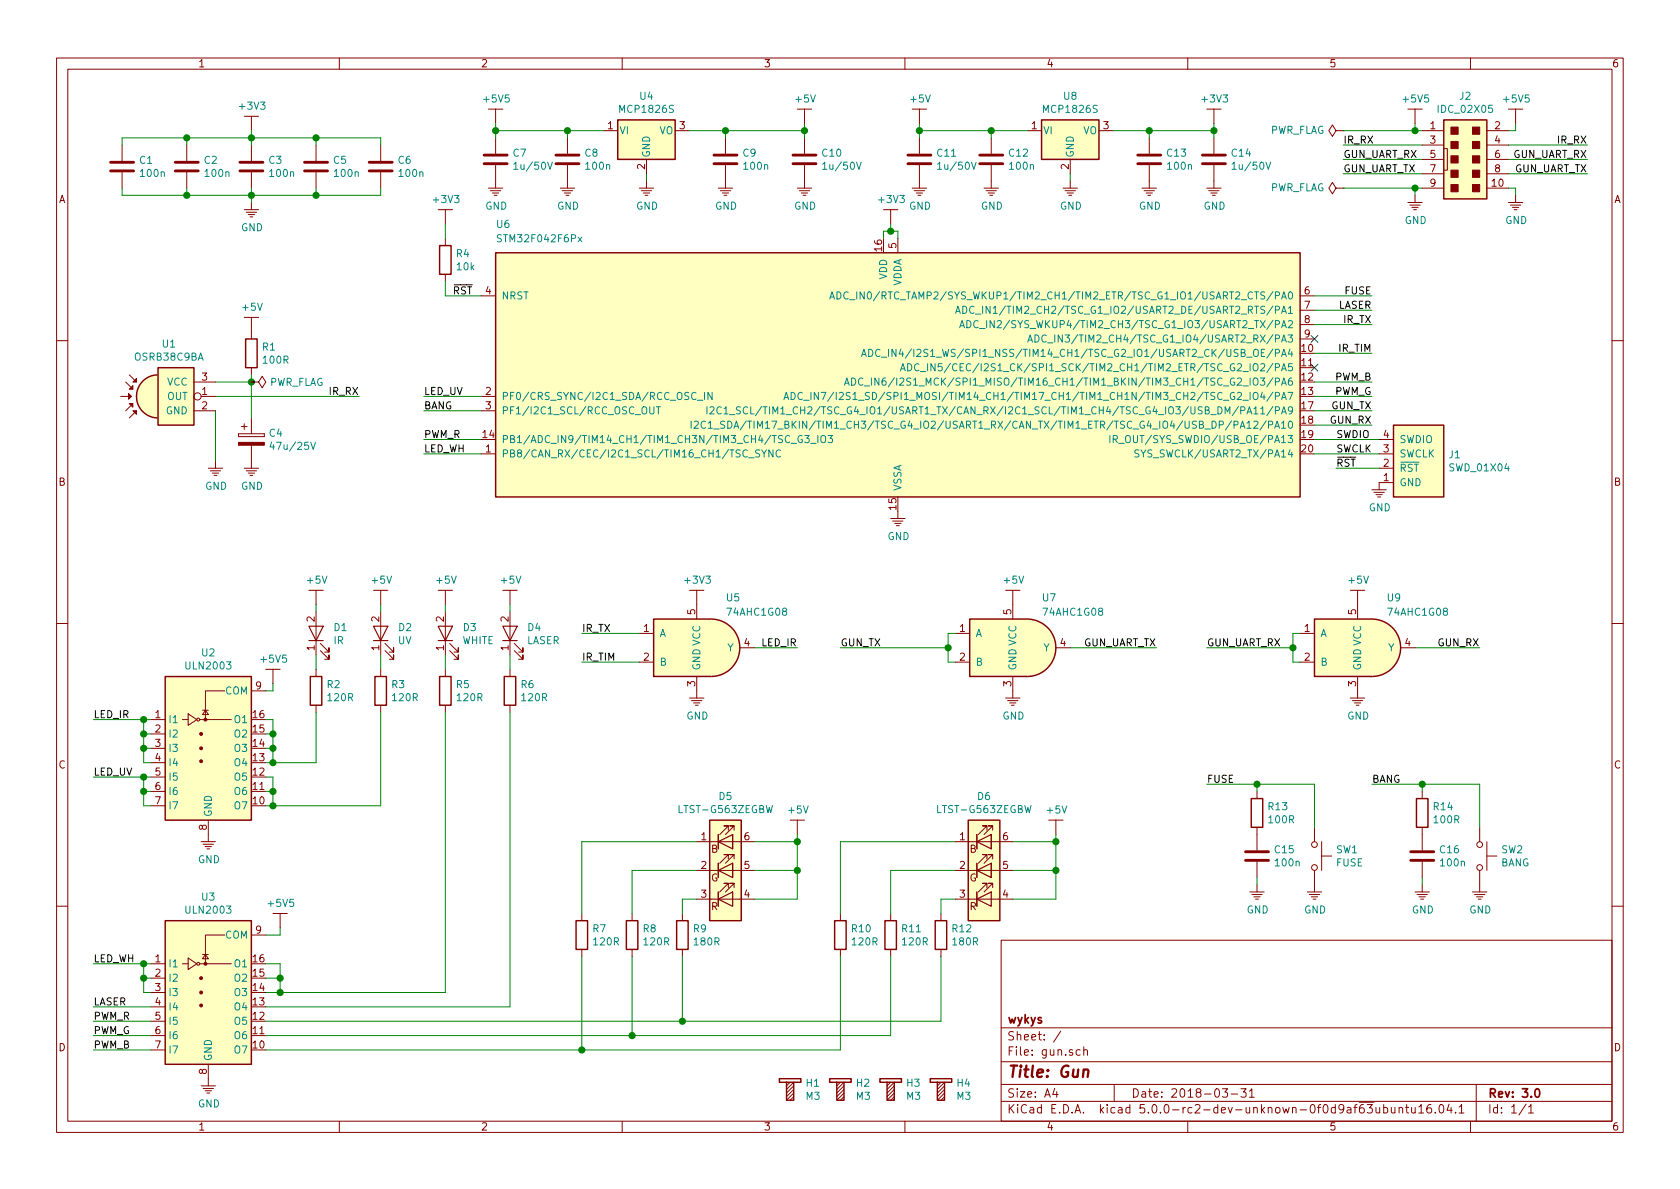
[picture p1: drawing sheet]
<svg xmlns="http://www.w3.org/2000/svg" width="297mm" height="210mm" viewBox="0 0 297 210" stroke-linecap="round" stroke-linejoin="round" font-family="sans-serif">
<g fill="none" stroke="#840000" stroke-width=".18">
<path d="M10 10.3h277v189.9h-277zM12 12.2h273v186.1h-273zM60 10.3v1.9M86.4 19.3h2.5M87.6 19.3v2.5M110 10.3v1.9M141 19.3h2.5M142.2 19.3v2.5M160 10.3v1.9M161.3 19.3h2.5M162.6 19.3v2.5M210 10.3v1.9"/>
<path d="M213.4 19.3h2.5M214.6 19.3v2.5M248.9 19.3h2.6M250.2 19.3v2.5M260 10.3v1.9M266.7 19.3h2.5M268 19.3v2.5M21.6 25.6v2.8M21.6 30.5v2.8M33 25.6v2.8M33 30.5v2.8M43.2 37.1h2.5"/>
<path d="M43.2 20.6h2.5M43.5 37.5h1.9M43.9 37.9h1.1M44.2 38.3h.5M44.4 20.6v2.5M44.4 25.6v2.8M44.4 30.5v2.8M44.4 35.8v1.3M55.9 25.6v2.8M55.9 30.5v2.8M67.3 25.6v2.8M67.3 30.5v2.8"/>
<path d="M77.5 37.1h2.5M78.7 37.1v2.5M86.4 33.3h2.5M86.7 33.7h1.8M87.1 34.1h1.1M87.4 34.5h.5M87.6 24.4v2.8M87.6 29.2v4.1M99.1 33.3h2.5M99.4 33.7h1.8M99.8 34.1h1.1M100.1 34.5h.5"/>
<path d="M100.3 24.4v2.8M100.3 29.2v4.1M106.7 23.1h2.5M113 33.3h2.6M113.4 33.7h1.8M113.7 34.1h1.2M114 34.5h.6M114.3 28.2v2.5M114.3 32v1.3M119.4 23.1h2.5M127 33.3h2.5M127.4 33.7h1.8"/>
<path d="M127.7 34.1h1.1M128 34.5h.5M128.3 24.4v2.8M128.3 29.2v4.1M141 33.3h2.5M141.3 33.7h1.9M141.7 34.1h1.1M142 34.5h.5M142.2 24.4v2.8M142.2 29.2v4.1M156.2 37.1h2.5M157.5 37.1v2.5"/>
<path d="M161.3 33.3h2.5M161.6 33.7h1.9M162 34.1h1.1M162.3 34.5h.5M162.6 24.4v2.8M162.6 29.2v4.1M174 33.3h2.5M174.3 33.7h1.9M174.7 34.1h1.1M175 34.5h.5M175.3 24.4v2.8M175.3 29.2v4.1"/>
<path d="M181.6 23.1h2.5M188 33.3h2.5M188.3 33.7h1.8M188.7 34.1h1.1M189 34.5h.5M189.2 28.2v2.5M189.2 32v1.3M194.3 23.1h2.5M201.9 33.3h2.6M202.3 33.7h1.8M202.6 34.1h1.2M202.9 34.5h.6"/>
<path d="M203.2 24.4v2.8M203.2 29.2v4.1M213.4 33.3h2.5M213.7 33.7h1.8M214.1 34.1h1.1M214.4 34.5h.5M214.6 24.4v2.8M214.6 29.2v4.1M236.2 33.3l-.6-1-.7 1 .7 1 .6-1h1.3M236.2 23.1l-.6-1-.7 1 .7 1 .6-1h1.3M237.5 33.3h.1M237.5 23.1h.1"/>
<path d="M248.9 35.8h2.6M249.3 36.3h1.8M249.6 36.7h1.1M249.9 37.1h.5M250.2 34.5v1.3M251.5 23.1h3.8M251.5 33.3h3.8M251.5 25.6h3.8M251.5 28.2h3.8M251.5 30.7h3.8M255.3 26.3h.6v3.8h-.6M262.9 23.1h3.8"/>
<path d="M262.9 33.3h3.8M262.9 25.6h3.8M262.9 28.2h3.8M262.9 30.7h3.8M266.7 35.8h2.5M267.1 36.3h1.8M267.4 36.7h1.1M267.7 37.1h.5M268 34.5v1.3M43.2 56.1h2.5M44.4 56.1v3.8M78.7 42.2v1.2"/>
<path d="M78.7 48.5v1.3M85.1 52.3h2.5M158.7 42.2v2.5M229.9 52.3h2.5M229.9 54.9h2.5M229.9 57.4h2.5M229.9 59.9h2.5M10 60.2h2M21.3 70.1h1.9M22.2 67.6l1.3 1.2M22.9 66.3l1.2 1.3M23.5 71.4l-1.3 1.2"/>
<path d="M24.1 72.6l-1.2 1.3M34.3 72.6h3.8M34.3 67.6h3.8M35.6 70.1h2.5M42.2 76.7v.5zM42.2 77.2h4.5zM42.2 76.7h4.5zM42.7 75.4h1M43.2 74.9v1M44.4 67.6h1.3l.7-1.1 .6 1.1-.6 1-.7-1M44.4 67.6h.1M44.4 65v1.3"/>
<path d="M44.4 73.9v2.8M44.4 78.7v4.1M46.7 76.7v.5zM85.1 70.1h2.5M85.1 72.6h2.5M243.8 77.7h2.6M285 60.2h2M36.8 82.8h2.6M37.2 83.3h1.8M37.5 83.7h1.2M37.8 84.1h.6M38.1 81.5v1.3"/>
<path d="M43.2 82.8h2.5M43.5 83.3h1.9M43.9 83.7h1.1M44.2 84.1h.5M85.1 80.3h2.5M157.5 91.7h2.5M157.8 92.1h1.9M158.2 92.6h1.1M158.5 93h.5M158.7 90.4v1.3M242.6 86.6h2.5M242.9 87.1h1.9"/>
<path d="M243.3 87.5h1.1M243.6 87.9h.5M243.8 80.3h2.6M243.8 82.8h2.6M246.4 85.3h-2.6v1.3M10 110.3h2M47 118.4h2.5M48.3 118.4v2.5M54.6 104.4h2.5M55.9 104.4v2.5M55.9 108.2v7.6M55.9 118.4v1.2"/>
<path d="M56.6 115.1l1.6 1.5v-.8v.8h-.8M56.6 113.8l1.6 1.5v-.8v.8h-.8M66 104.4h2.6M67.3 104.4v2.5M67.3 108.2v7.6M67.3 118.4v1.2M68.1 115.1l1.5 1.5v-.8v.8h-.8M68.1 113.8l1.5 1.5v-.8v.8h-.8M77.5 104.4h2.5M78.7 104.4v2.5M78.7 108.2v7.6M78.7 118.4v1.2"/>
<path d="M79.5 115.1l1.5 1.5v-.8v.8h-.7M79.5 113.8l1.5 1.5v-.8v.8h-.7M88.9 104.4h2.5M90.2 104.4v2.5M90.2 108.2v7.6M90.2 118.4v1.2M90.9 115.1l1.6 1.5v-.8v.8h-.8M90.9 113.8l1.6 1.5v-.8v.8h-.8M113 112h2.6M113 117.1h2.6M121.9 104.4h2.6M123.2 104.4v5.1"/>
<path d="M123.2 119.6v3.8M130.8 114.5h2.5M168.9 112h2.5M168.9 117.1h2.5M177.8 104.4h2.5M179.1 104.4v5.1M179.1 119.6v3.8M186.7 114.5h2.5M229.9 112h2.5M229.9 117.1h2.5M238.8 104.4h2.5M240 104.4v5.1"/>
<path d="M240 119.6v3.8M247.6 114.5h2.6M285 110.3h2M26.7 127.2h2.5M26.7 129.8h2.5M26.7 132.3h2.5M26.7 134.9h2.5M26.7 137.4h2.5M26.7 139.9h2.5M32.3 127.2h1M33.3 126.2l1.5 1-1.5 1.1zM35.3 127.2h5.6"/>
<path d="M35.8 125.6h1M36.3 125.6l.5 .8h-1zM39.8 122.2h-3.5v5M44.4 122.2h2.6M55.9 124.7v1.3M67.3 124.7v1.3M78.7 124.7v1.3M90.2 124.7v1.3M121.9 123.4h2.6M122.3 123.9h1.8M122.6 124.3h1.1M122.9 124.7h.5"/>
<path d="M177.8 123.4h2.5M178.2 123.9h1.8M178.5 124.3h1.1M178.8 124.7h.5M222.2 139.9v1.3M238.8 123.4h2.5M239.1 123.9h1.8M239.5 124.3h1.1M239.8 124.7h.5M251.5 139.9v1.3M26.7 142.5h2.5M35.6 148.8h2.5"/>
<path d="M35.9 149.3h1.8M36.3 149.7h1.1M36.6 150.1h.5M36.8 145v3.8M123.2 159h10.1M123.2 153.9h10.1M123.2 148.8h10.1M127 152.6v2.6M127 147.6v2.5M127 157.7v2.6M128.8 157v-.8h-.8h.8l-1.5 1.5M128.8 151.9v-.8h-.8h.8l-1.5 1.5"/>
<path d="M128.8 146.8v-.8h-.8h.8l-1.5 1.6M129.5 152.6v2.6zM129.5 152.6h.1M129.5 147.6v2.5zM129.5 147.6h.1M129.8 157v-.8h-.8h.8l-1.5 1.5M129.8 151.9v-.8h-.8h.8l-1.5 1.5M129.8 146.8v-.8h-.8h.8l-1.5 1.6M139.7 145h2.5M141 145v2.6M168.9 159h10.2M168.9 153.9h10.2"/>
<path d="M168.9 148.8h10.2M172.7 152.6v2.6M172.7 147.6v2.5M172.7 157.7v2.6M174.5 157v-.8h-.8h.8l-1.5 1.5M174.5 151.9v-.8h-.8h.8l-1.5 1.5M174.5 146.8v-.8h-.8h.8l-1.5 1.6M175.3 152.6v2.6zM175.3 152.6h.1M175.3 147.6v2.5zM175.3 147.6h.1M175.5 157v-.8h-.7h.7l-1.5 1.5"/>
<path d="M175.5 151.9v-.8h-.7h.7l-1.5 1.5M175.5 146.8v-.8h-.7h.7l-1.5 1.6M185.4 145h2.6M186.7 145v2.6M221 157.7h2.5M221.3 158.2h1.9M221.7 158.6h1.1M222 159h.5M222.2 146.3v4.1M222.2 152.4v2.8M222.2 156.5v1.2M231.1 157.7h2.6"/>
<path d="M231.5 158.2h1.8M231.9 158.6h1.1M232.2 159h.5M232.4 146.3v2.5M232.4 153.9v3.8M233.7 151.4h1.8M233.7 148.8v5.1M250.2 157.7h2.5M250.5 158.2h1.9M250.9 158.6h1.1M251.2 159h.5M251.5 146.3v4.1"/>
<path d="M251.5 152.4v2.8M251.5 156.5v1.2M260.3 157.7h2.6M260.7 158.2h1.8M261.1 158.6h1.1M261.4 159h.5M261.6 146.3v2.5M261.6 153.9v3.8M262.9 151.4h1.8M262.9 148.8v5.1M10 160.2h2M26.7 170.4h2.5"/>
<path d="M26.7 173h2.5M26.7 175.5h2.5M26.7 178h2.5M32.3 170.4h1M33.3 169.4l1.5 1-1.5 1zM35.3 170.4h5.6M35.8 168.8h1M36.3 168.8l.5 .7h-1zM39.8 165.3h-3.5v5.1M44.4 165.3h2.6M48.3 161.5h2.5M49.5 161.5v2.6"/>
<path d="M102.9 161.5v1.3M102.9 167.9v1.3M111.8 161.5v1.3M111.8 167.9v1.3M120.6 161.5v1.3M120.6 167.9v1.3M148.6 161.5v1.3M148.6 167.9v1.3M157.5 161.5v1.3M157.5 167.9v1.3M166.4 161.5v1.3M166.4 167.9v1.3"/>
<path d="M177 166.3h108v32h-108zM285 160.2h2M26.7 180.6h2.5M26.7 183.1h2.5M26.7 185.7h2.5M35.6 192h2.5M35.9 192.5h1.8M36.3 192.9h1.1M36.6 193.3h.5M36.8 188.2v3.8M60 198.3v1.9M110 198.3v1.9"/>
<path d="M139.7 191.4l-.6 .6M140.3 193.3l-1.2 1.3M140.3 192.7l-1.2 1.2M140.3 192l-1.2 1.3M140.3 191.4l-1.2 1.3M140.3 193.9l-.6 .7M148.6 191.4l-.6 .6M149.2 193.3l-1.2 1.3M149.2 192.7l-1.2 1.2M149.2 192l-1.2 1.3M149.2 191.4l-1.2 1.3M149.2 193.9l-.6 .7"/>
<path d="M157.5 191.4l-.7 .6M158.1 193.3l-1.3 1.3M158.1 192.7l-1.3 1.2M158.1 192l-1.3 1.3M158.1 191.4l-1.3 1.3M158.1 193.9l-.6 .7M160 198.3v1.9M166.4 191.4l-.7 .6M167 193.3l-1.3 1.3M167 192.7l-1.3 1.2M167 192l-1.3 1.3M167 191.4l-1.3 1.3"/>
<path d="M167 193.9l-.6 .7M177 194.8h108M177 191.8h108M177 187.8h108M177 181.8h108M186.5 192.5l-.4 1h1M186.8 193v1M187.6 182.3l-1.3 2M191 185.7l-.4-.1-.3 .3v.6l.3 .1 .4-.1M191.6 185.7h.1a.37 .37 0 0 1 .6 .1v.8M191.6 185.1v1.5M197 191.8v3"/>
<path d="M210 198.3v1.9M216.1 192.5h.9l-.4 .6 .4 .1v.7l-.2 .1-.7-.1M217.7 193.5h1.1M219.4 192.5h.9l-.5 .6 .5 .1v.7l-.3 .1-.6-.1M220.9 193l.4-.5v1.5M220.9 194h.9M241.5 194.9h1.4M241.7 195.3h.9l-.5 .6 .5 .1v.7l-.2 .1-.7-.1M243.3 195.8v.8a.39 .39 0 0 0 .6 .1M243.9 195.8v1M244.7 195.9l.4-.1 .3 .3-.1 .6-.2 .1-.4-.1M244.7 195.3v1.5"/>
<path d="M246 195.8v.8a.37 .37 0 0 0 .6 .1M246.6 195.8v1M247.4 196v-.1a.37 .37 0 0 1 .6 .1v.8M247.4 195.8v1M248.5 195.8h.6M248.7 195.3v1.3l.4 .2M249.6 195.8v.9l.4 .1 .2-.1M250.2 195.8v1M250.9 195.8l.4-.5v1.5M250.9 196.8h.8M253 195.3a.62 .62 0 0 0-.7 .7v.7l.3 .1 .5-.1v-.5l-.1-.2-.4-.1-.3 .3M253.8 196.7v.1"/>
<path d="M254.6 195.5l.3-.2a.94 .94 0 0 1 0 1.5 .82 .82 0 0 1-.3-1.3zM256.2 195.2l-.3 1.1h.9M256.6 195.8v1M257.4 196.7v.1M258 195.8l.4-.5v1.5M258 196.8h.9M260 198.3v1.9M261 191.8v6.5M269.8 195.2l-1.2 2M270.3 195.8l.4-.5v1.5M270.3 196.8h.8"/>
<circle cx="34.9" cy="70.1" r=".63"/>
<circle cx="35.1" cy="127.2" r=".25"/>
<circle cx="232.4" cy="149.3" r=".51"/>
<circle cx="232.4" cy="153.4" r=".51"/>
<circle cx="261.6" cy="149.3" r=".51"/>
<circle cx="261.6" cy="153.4" r=".51"/>
<circle cx="35.1" cy="170.4" r=".25"/>
</g>
<path d="M271.5 192.7l.2-.2a.81 .81 0 0 1 .6 .6 .81 .81 0 0 1-.3 .8l-.1 .1a.79 .79 0 0 1-.4-1.3z" fill="none" stroke="#840000" stroke-width=".3"/>
<path d="M191.6 189.3a.52 .52 0 0 1 .9 .1l-.2 1" fill="none" stroke="#840000" stroke-width=".41"/>
<g fill="#ffffc2" stroke="#ffffc2" stroke-width=".18">
<path d="M87.6 44.7h142.3v43.2h-142.3z"/>
<path d="M246.4 75.2h8.9v12.7h-8.9z"/>
<path d="M29.2 162.8h15.2v25.4h-15.2z"/>
<path d="M125.7 109.5a5.1 5.1 0 0 1 5.1 5 5.1 5.1 0 0 1-5.1 5.1z"/>
<path d="M115.6 109.5h10.1v10.1h-10.1z"/>
<path d="M109.2 21.2h10.2v7h-10.2z"/>
<path d="M184.1 21.2h10.2v7h-10.2z"/>
<path d="M181.6 109.5a5.1 5.1 0 0 1 5.1 5 5.1 5.1 0 0 1-5.1 5.1z"/>
<path d="M171.4 109.5h10.2v10.1h-10.2z"/>
<path d="M242.6 109.5a5.1 5.1 0 0 1 5 5 5.1 5.1 0 0 1-5 5.1z"/>
<path d="M232.4 109.5h10.2v10.1h-10.2z"/>
<path d="M255.3 21.2h7.6v14h-7.6z"/>
<path d="M125.5 145h5.6v17.8h-5.6z"/>
<path d="M171.2 145h5.6v17.8h-5.6z"/>
<path d="M29.2 119.6h15.2v25.4h-15.2z"/>
<path d="M25.2 67.4a3.7 3.7 0 0 1 2.7-1.1v7.6a3.8 3.8 0 0 1-3.5-2.3 3.8 3.8 0 0 1 .8-4.2z"/>
<path d="M27.9 65h6.4v10.2h-6.4z"/>
</g>
<g fill="none" stroke="#840000" stroke-width=".25">
<path d="M109.2 21.2h10.2v7h-10.2zM184.1 21.2h10.2v7h-10.2zM255.3 21.2h7.6v14h-7.6zM43.4 59.9h2.1v5.1h-2.1zM77.7 43.4h2.1v5.1h-2.1zM87.6 44.7h142.3v43.2h-142.3zM27.9 65h6.4v10.2h-6.4zM27.9 66.3a3.8 3.8 0 0 0-3.8 3.8 3.8 3.8 0 0 0 3.8 3.8M246.4 75.2h8.9v12.7h-8.9zM29.2 119.6h15.2v25.4h-15.2zM54.9 119.6h2v5.1h-2zM66.3 119.6h2v5.1h-2z"/>
<path d="M77.7 119.6h2.1v5.1h-2.1zM89.2 119.6h2v5.1h-2zM115.6 109.5h10.1a5.1 5.1 0 0 1 5.1 5 5.1 5.1 0 0 1-5.1 5.1h-10.1zM171.4 109.5h10.2a5.1 5.1 0 0 1 5.1 5 5.1 5.1 0 0 1-5.1 5.1h-10.2zM232.4 109.5h10.2a5.1 5.1 0 0 1 5 5 5.1 5.1 0 0 1-5 5.1h-10.2zM125.5 145h5.6v17.8h-5.6zM171.2 145h5.6v17.8h-5.6zM221.2 141.2h2.1v5.1h-2.1zM250.4 141.2h2.1v5.1h-2.1zM29.2 162.8h15.2v25.4h-15.2zM101.9 162.8h2v5.1h-2zM110.7 162.8h2.1v5.1h-2.1z"/>
<path d="M119.6 162.8h2.1v5.1h-2.1zM147.6 162.8h2v5.1h-2zM156.5 162.8h2v5.1h-2zM165.4 162.8h2v5.1h-2zM137.8 190.7h3.8v.7h-1.3v3.2h-1.2v-3.2h-1.3zM139.1 191.4h1.2M146.7 190.7h3.8v.7h-1.3v3.2h-1.2v-3.2h-1.3zM148 191.4h1.2M155.6 190.7h3.8v.7h-1.3v3.2h-1.3v-3.2h-1.2zM156.8 191.4h1.3M164.5 190.7h3.8v.7h-1.3v3.2h-1.3v-3.2h-1.2zM165.7 191.4h1.3"/>
</g>
<g fill="none" stroke="#008484" stroke-width=".18">
<path d="M90.8 29l.4-.3v1.2M90.8 29.9h.8M96.8 28.7l.5 1.2 .4-1.2M145.4 29l.4-.3v1.2M145.4 29.9h.8M151.4 28.7l.5 1.2 .4-1.2M165.8 29l.3-.3v1.2M165.8 29.9h.7M171.8 28.7l.4 1.2 .4-1.2M217.8 29l.4-.3v1.2M217.8 29.9h.8M223.8 28.7l.5 1.2 .4-1.2"/>
<path d="M102.2 41.9l.7 .9M102.9 41.9l-.7 .9M146.7 52.9l.4-1.3 .4 1.3M146.8 52.5h.6M148 51.6a.64 .64 0 0 1 .7 .6 .64 .64 0 0 1-.7 .7zM150 51.7a.6 .6 0 0 0-.9 .5 .6 .6 0 0 0 .6 .7l.3-.1M150.2 53h1M151.5 51.6v1.3M152.8 51.6v1.3l-.7-1.3v1.3M169 55.4l.4-1.3 .4 1.3M169.1 55.1h.6M169.7 58l.4-1.3 .4 1.3"/>
<path d="M169.8 57.6h.6M170.2 54.1a.64 .64 0 0 1 .7 .7 .64 .64 0 0 1-.7 .6zM170.9 56.7a.64 .64 0 0 1 .8 .6 .64 .64 0 0 1-.8 .7zM172.2 54.3a.6 .6 0 0 0-.8 .4 .6 .6 0 0 0 .6 .7l.2-.1M172.5 55.5h.9M172.9 56.8a.6 .6 0 0 0-.8 .4 .6 .6 0 0 0 .6 .8l.2-.2M173.2 58.1h1M183 59.2a.64 .64 0 0 1 .7 .7 .64 .64 0 0 1-.7 .6zM185 59.4a.6 .6 0 0 0-.9 .4 .6 .6 0 0 0 .6 .7l.3-.1M48 78.2l-.2 .8h.7M54.9 78.2l.5 1.3 .4-1.3M114.9 71.9v1.1l.2 .2h.3l.2-.2v-1.1"/>
<path d="M116.1 71.9h.7M116.4 71.9v1.3M122.2 74.5v1.2M122.8 74.6l.4-.1 .3 .3-.1 .2-.7 .7h.8M123.3 70.8h1M124.6 69.4v1.3M124.7 74.6a.6 .6 0 0 0-.8 .4 .6 .6 0 0 0 .6 .7l.2-.1M125 71.9v1.3M125.2 74.8l.4-.3v1.2M125.2 75.7h.8M125.5 72.1l.5-.2 .3 .4-.8 .9h.8M125.9 69.4v1.3l-.7-1.3v1.3"/>
<path d="M126.2 75.9h1M127.5 72.1a.6 .6 0 0 0-.8 .4 .6 .6 0 0 0 .6 .7l.2-.1M128 72.3l.4-.4v1.3M128 73.2h.7M128.1 74.5h-.4l-.2 .1v.3l.5 .3 .1 .3-.2 .2h-.5M128.7 74.5a.64 .64 0 0 1 .7 .6 .64 .64 0 0 1-.7 .6zM129 73.3h.9M129.8 75.7l.4-1.2 .4 1.2M129.9 75.4h.6M130.9 72l-.5-.1-.1 .2v.4l.6 .2v.3l-.2 .2-.5-.1M132 74.4l-1.1 1.6M132.2 72.1a.6 .6 0 0 0-.8 .4 .6 .6 0 0 0 .6 .7l.2-.1"/>
<path d="M132.2 74.5h.7M132.5 74.5v1.2M132.7 71.9v1.3h.6M134.3 79.6l-.5-.1-.1 .2-.1 .2 .1 .2 .5 .2 .1 .3-.2 .2h-.5M134.7 79.5l.4 .7 .4-.7M134.7 71.9l-1.1 1.6M134.9 71.9h.7M135.3 71.9v1.3M136.7 79.5v1.3l-.8-1.3v1.3M138 79.7a.6 .6 0 0 0-.8 .4 .6 .6 0 0 0 .5 .7l.3-.1M138.6 70.7l.4-1.3 .4 1.3M138.7 70.3h.6"/>
<path d="M139.9 69.4a.64 .64 0 0 1 .7 .6 .64 .64 0 0 1-.7 .7zM141.8 77.1a.59 .59 0 0 0-.7 .6 .59 .59 0 0 0 .7 .5l.1-.5h-.3M141.9 69.5a.6 .6 0 0 0-.9 .4 .6 .6 0 0 0 .6 .8l.3-.2M142.1 70.8h1M142.3 77h.8l-.5 .5 .4 .1v.6l-.2 .1-.5-.1M143.3 78.4h1M143.4 69.4v1.3M144.6 77v1.3M144.7 69.4v1.3l-.7-1.3v1.3M145.2 69.4h.8l-.5 1.3M145.2 77.2a.45 .45 0 0 1 .7 0 .88 .88 0 0 1-.2 1.1l-.4-.1a1.07 1.07 0 0 1-.1-1zM146.4 77h.8l-.4 .5 .3 .1v.6l-.2 .1-.5-.1"/>
<path d="M147.4 69.3l-1.1 1.7M147.9 69.4v1.3M148.4 69.5l.5-.1 .2 .3-.8 1h.8M149.3 68.1l.4-1.3 .4 1.3M149.4 67.8h.6M150.6 66.8a.64 .64 0 0 1 .7 .7 .64 .64 0 0 1-.7 .6zM152.3 63l.5-1.2 .4 1.2M152.5 62.7h.6M152.6 67a.51 .51 0 0 0-.7 0 .51 .51 0 0 0-.1 .6 .46 .46 0 0 0 .2 .5 .46 .46 0 0 0 .6-.1M152.8 68.2h1M153.6 61.8a.64 .64 0 0 1 .7 .6 .64 .64 0 0 1-.7 .6zM154.1 66.8v1.3"/>
<path d="M155.4 66.8v1.3l-.7-1.3v1.3M155.6 61.9a.51 .51 0 0 0-.6 0 .51 .51 0 0 0-.2 .6 .46 .46 0 0 0 .3 .5 .46 .46 0 0 0 .5-.1M155.8 63.2h1M156.6 66.8l-.4 .1a.87 .87 0 0 0 0 1.2l.4-.1v-.5l-.4-.2-.2 .3M157.1 61.8v1.2M158.1 66.8l-1.1 1.6M158.4 61.8v1.2l-.7-1.2v1.2M159.2 65.6l.4-1.3 .5 1.3M159.3 61.7l-.3 .9h.8M159.3 65.2h.6M159.6 62.2v.8M160.5 64.3a.64 .64 0 0 1 .7 .6 .64 .64 0 0 1-.7 .7z"/>
<path d="M162.5 64.4a.6 .6 0 0 0-.9 .4 .6 .6 0 0 0 .6 .8l.3-.1M162.7 65.7h1M164 64.3v1.3M165.3 64.3v1.3l-.7-1.3v1.3M166.5 64.3h-.6v.6l.1-.1 .5 .1v.6l-.2 .1-.4-.1M181.7 60.5l.4-1.3 .4 1.3M181.8 60.1h.6M185.2 60.6h1M196.2 77v1.3M196.8 77.7l.7-.1v-.5l-.7-.1v1.3M197.1 77.7l.5 .6M197.8 78.4h1"/>
<path d="M201.4 79.6l-.5-.1-.3 .3 .2 .3 .5 .2v.4l-.2 .1h-.5M132.4 80.9h.9M135.1 80.2v.6"/>
</g>
<g fill="none" stroke="#008400" stroke-width=".18">
<path d="M21.6 25.6v-1.2h45.7v1.2M21.6 33.3v1.2h45.7v-1.2M33 24.4v1.2M33 33.3v1.2M44.4 23.1v2.5M44.4 33.3v2.5M55.9 24.4v1.2M55.9 33.3v1.2M78.7 39.6v2.6M87.6 23.1h19.1M87.6 21.8v2.6M100.3 23.1v1.3"/>
<path d="M114.3 30.7v1.3M121.9 23.1h20.3M128.3 23.1v1.3M142.2 21.8v2.6M157.5 39.6v1.3M162.6 23.1h19M162.6 21.8v2.6M175.3 23.1v1.3M189.2 30.7v1.3M196.8 23.1h17.8M203.2 23.1v1.3M214.6 21.8v2.6"/>
<path d="M237.5 23.1h14M237.5 33.3h14M237.5 25.6h14M237.5 28.2h14M237.5 30.7h14M250.2 21.8v1.3M250.2 33.3v1.2M266.7 33.3h1.3v1.2M266.7 25.6h14M266.7 28.2h14M266.7 30.7h14M268 21.8v1.3h-1.3"/>
<path d="M78.7 49.8v2.5h6.4M156.2 42.2v-1.3h2.5v1.3M232.4 52.3h10.2M232.4 54.9h10.2M232.4 57.4h10.2M38.1 72.6v8.9M38.1 67.6h6.3M38.1 70.1h25.4M44.4 66.3v7.6M74.9 77.7h10.2M74.9 70.1h10.2M74.9 72.6h10.2"/>
<path d="M232.4 77.7h11.4M232.4 67.6h10.2M232.4 70.1h10.2M232.4 72.6h10.2M232.4 62.5h10.2M232.4 75.2h10.2M74.9 80.3h10.2M232.4 80.3h11.4M236.2 82.8h7.6M55.9 106.9v1.3M55.9 115.8v2.6M67.3 106.9v1.3"/>
<path d="M67.3 115.8v2.6M78.7 106.9v1.3M78.7 115.8v2.6M90.2 106.9v1.3M90.2 115.8v2.6M102.9 112h10.1M102.9 117.1h10.1M133.3 114.5h7.7M148.6 114.5h19M168.9 112h-1.3v5.1h1.3M189.2 114.5h15.3M213.4 114.5h15.2"/>
<path d="M229.9 112h-1.3v5.1h1.3M250.2 114.5h11.4M16.5 127.2h10.2M16.5 137.4h10.2M25.4 127.2v7.7h1.3M25.4 137.4v5.1h1.3M25.4 132.3h1.3M25.4 129.8h1.3M25.4 139.9h1.3M47 132.3h1.3M47 127.2h1.3v7.7M47 137.4h1.3v5.1"/>
<path d="M47 129.8h1.3M47 139.9h1.3M48.3 120.9v1.3h-1.3M55.9 126v8.9h-8.9M67.3 126v16.5h-20.3M78.7 126v49.5h-31.7M90.2 126v52h-43.2M213.4 138.7h19v7.6M222.2 138.7v1.2M242.6 138.7h19v7.6M251.5 138.7v1.2M123.2 148.8h-20.3v12.7"/>
<path d="M123.2 153.9h-11.4v7.6M123.2 159h-2.6v2.5M133.3 148.8h7.7M133.3 153.9h7.7M141 147.6v11.4h-7.7M168.9 153.9h-11.4v7.6M168.9 148.8h-20.3v12.7M168.9 159h-2.5v2.5M179.1 148.8h7.6M179.1 153.9h7.6M186.7 147.6v11.4h-7.6M222.2 155.2v1.3"/>
<path d="M251.5 155.2v1.3M16.5 170.4h10.2M16.5 178h10.2M25.4 170.4v5.1h1.3M25.4 173h1.3M47 170.4h2.5v5.1M47 173h2.5M49.5 164.1v1.2h-2.5M102.9 169.2v16.5M111.8 169.2v13.9M120.6 169.2v11.4M148.6 169.2v16.5h-101.6"/>
<path d="M157.5 169.2v13.9h-110.5M166.4 169.2v11.4h-119.4M16.5 180.6h10.2M16.5 183.1h10.2M16.5 185.7h10.2"/>
</g>
<g fill="#008400" stroke="#008400" stroke-width=".25">
<circle cx="157.5" cy="40.9" r=".51"/>
<circle cx="44.5" cy="67.6" r=".51"/>
<circle cx="141" cy="153.9" r=".51"/>
<circle cx="186.7" cy="153.9" r=".51"/>
<circle cx="120.7" cy="180.6" r=".51"/>
<circle cx="111.8" cy="183.1" r=".51"/>
<circle cx="102.9" cy="185.7" r=".51"/>
<circle cx="186.7" cy="148.8" r=".51"/>
<circle cx="141" cy="148.8" r=".51"/>
<circle cx="100.3" cy="23.1" r=".51"/>
<circle cx="128.3" cy="23.1" r=".51"/>
<circle cx="142.2" cy="23.1" r=".51"/>
<circle cx="175.3" cy="23.1" r=".51"/>
<circle cx="203.2" cy="23.1" r=".51"/>
<circle cx="162.6" cy="23.1" r=".51"/>
<circle cx="214.6" cy="23.1" r=".51"/>
<circle cx="44.5" cy="24.4" r=".51"/>
<circle cx="44.5" cy="34.5" r=".51"/>
<circle cx="250.2" cy="33.3" r=".51"/>
<circle cx="250.2" cy="23.1" r=".51"/>
<circle cx="228.6" cy="114.5" r=".51"/>
<circle cx="167.6" cy="114.5" r=".51"/>
<circle cx="33" cy="24.4" r=".51"/>
<circle cx="55.9" cy="24.4" r=".51"/>
<circle cx="55.9" cy="34.5" r=".51"/>
<circle cx="33" cy="34.5" r=".51"/>
<circle cx="222.3" cy="138.7" r=".51"/>
<circle cx="251.5" cy="138.7" r=".51"/>
<circle cx="49.5" cy="175.5" r=".51"/>
<circle cx="49.5" cy="173" r=".51"/>
<circle cx="25.4" cy="170.4" r=".51"/>
<circle cx="25.4" cy="173" r=".51"/>
<circle cx="48.3" cy="134.9" r=".51"/>
<circle cx="48.3" cy="132.3" r=".51"/>
<circle cx="48.3" cy="129.8" r=".51"/>
<circle cx="48.3" cy="142.5" r=".51"/>
<circle cx="48.3" cy="139.9" r=".51"/>
<circle cx="25.4" cy="127.2" r=".51"/>
<circle cx="25.4" cy="132.3" r=".51"/>
<circle cx="25.4" cy="129.8" r=".51"/>
<circle cx="25.4" cy="137.4" r=".51"/>
<circle cx="25.4" cy="139.9" r=".51"/>
<circle cx="87.6" cy="23.1" r=".51"/>
</g>
<g fill="#840000" stroke="#840000" stroke-width=".18">
<path d="M42.2 78.2h4.5v.5h-4.5z"/>
<path d="M256.5 32.6h1.3v1.3h-1.3z"/>
<path d="M256.5 30.1h1.3v1.3h-1.3z"/>
<path d="M256.5 27.6h1.3v1.2h-1.3z"/>
<path d="M256.5 25h1.3v1.3h-1.3z"/>
<path d="M256.5 22.5h1.3v1.2h-1.3z"/>
<path d="M260.3 32.6h1.3v1.3h-1.3z"/>
<path d="M260.3 30.1h1.3v1.3h-1.3z"/>
<path d="M260.3 27.6h1.3v1.2h-1.3z"/>
<path d="M260.3 25h1.3v1.3h-1.3z"/>
<path d="M260.3 22.5h1.3v1.2h-1.3z"/>
<path d="M22.7 69.6l.5 .5-.5 .5z"/>
<path d="M22.9 71.4h.6v.6z"/>
<path d="M22.9 68.8l.6-.6v.6z"/>
<path d="M23.5 72.6h.6v.7z"/>
<path d="M23.5 67.6l.6-.7v.7z"/>
<circle cx="35.6" cy="177.8" r=".25"/>
<circle cx="35.6" cy="175.5" r=".25"/>
<circle cx="35.6" cy="173" r=".25"/>
<circle cx="36.3" cy="170.4" r=".25"/>
<circle cx="35.6" cy="134.6" r=".25"/>
<circle cx="35.6" cy="132.3" r=".25"/>
<circle cx="35.6" cy="129.8" r=".25"/>
<circle cx="36.3" cy="127.2" r=".25"/>
</g>
<g fill="none" stroke="#840000" stroke-width=".2">
<path d="M54.6 110.7h2.5l-1.2 2.6zM54.6 113.3h2.5M66 110.7h2.6l-1.3 2.6zM66 113.3h2.6M77.5 110.7h2.5l-1.3 2.6zM77.5 113.3h2.5M88.9 110.7h2.5l-1.2 2.6zM88.9 113.3h2.5M127 159l2.5-1.3v2.6zM127 153.9l2.5-1.3v2.6zM127 148.8l2.5-1.2v2.5zM127 147.6v2.5"/>
<path d="M127 152.6v2.6M127 157.7v2.6M172.7 159l2.6-1.3v2.6zM172.7 153.9l2.6-1.3v2.6zM172.7 148.8l2.6-1.2v2.5zM172.7 147.6v2.5M172.7 152.6v2.6M172.7 157.7v2.6"/>
</g>
<g fill="none" stroke="#840000" stroke-width=".51">
<path d="M19.6 30.2h4M19.6 28.7h4M31 30.2h4.1M31 28.7h4.1M42.4 30.2h4.1M42.4 28.7h4.1M53.8 30.2h4.1M53.8 28.7h4.1M65.3 30.2h4M65.3 28.7h4M85.6 29h4.1M85.6 27.4h4.1"/>
<path d="M98.3 29h4.1M98.3 27.4h4.1M126.2 29h4.1M126.2 27.4h4.1M140.2 29h4.1M140.2 27.4h4.1M160.5 29h4.1M160.5 27.4h4.1M173.2 29h4.1M173.2 27.4h4.1M201.2 29h4M201.2 27.4h4"/>
<path d="M212.6 29h4.1M212.6 27.4h4.1M220.2 152.1h4.1M220.2 150.6h4.1M249.4 152.1h4.1M249.4 150.6h4.1"/>
</g>
<path d="M231.8 59.3l1.2 1.2M233 59.3l-1.2 1.2M231.8 64.4l1.2 1.2M233 64.4l-1.2 1.2" fill="none" stroke="#000084" stroke-width=".18"/>
<text font-size="2.8" fill="#840000" x="178" y="190.5">Title: Gun</text>
<g font-size="2.1" fill="#840000">
<text x="178" y="184">Sheet: /</text>
<text x="178" y="181">wykys</text>
<text x="178" y="186.7">File: gun.sch</text>
<text x="178" y="196.9">KiCad E.D.A. kicad 5.0.0-rc2-dev-unknown-0f0d9af63ubuntu16.04.1</text>
<text x="178" y="194.1">Size: A4</text>
<text x="200" y="194.1">Date: 2018-03-31</text>
<text x="263" y="194.1">Rev: 3.0</text>
<text x="263" y="196.9">Id: 1/1</text>
</g>
<g font-size="1.8" fill="#840000">
<text x="35" y="11.9">1</text>
<text x="85" y="11.9">2</text>
<text x="135" y="11.9">3</text>
<text x="185" y="11.9">4</text>
<text x="235" y="11.9">5</text>
<text x="285" y="11.9">6</text>
<text x="107.5" y="22.9">1</text>
<text x="120.2" y="22.9">3</text>
<text x="182.4" y="22.9">1</text>
<text x="195.1" y="22.9">3</text>
<text x="252.9" y="22.9">1</text>
<text x="264.3" y="22.9">2</text>
<text x="114" y="29.9" transform="rotate(-90 114 29.9)">2</text>
<text x="189" y="29.9" transform="rotate(-90 189 29.9)">2</text>
<text x="252.9" y="25.4">3</text>
<text x="252.9" y="27.9">5</text>
<text x="264.3" y="25.4">4</text>
<text x="264.3" y="27.9">6</text>
<text x="10.4" y="35.9">A</text>
<text x="252.9" y="30.5">7</text>
<text x="252.9" y="33">9</text>
<text x="263.8" y="33">10</text>
<text x="264.3" y="30.5">8</text>
<text x="285.4" y="35.9">A</text>
<text x="156" y="44.4" transform="rotate(-90 156 44.4)">16</text>
<text x="158.5" y="43.9" transform="rotate(-90 158.5 43.9)">5</text>
<text x="85.9" y="52.1">4</text>
<text x="230.7" y="52.1">6</text>
<text x="230.7" y="54.6">7</text>
<text x="230.7" y="57.1">8</text>
<text x="230.7" y="59.7">9</text>
<text x="230.2" y="62.2">10</text>
<text x="230.2" y="64.8">11</text>
<text x="35.7" y="69.8">1</text>
<text x="35.7" y="67.3">3</text>
<text x="85.9" y="69.8">2</text>
<text x="230.2" y="67.3">12</text>
<text x="230.2" y="69.8">13</text>
<text x="35.7" y="72.4">2</text>
<text x="85.4" y="77.5">14</text>
<text x="85.9" y="72.4">3</text>
<text x="230.2" y="72.4">17</text>
<text x="230.2" y="74.9">18</text>
<text x="230.2" y="77.5">19</text>
<text x="244.6" y="77.5">4</text>
<text x="85.9" y="80">1</text>
<text x="230.2" y="80">20</text>
<text x="244.6" y="82.5">2</text>
<text x="244.6" y="80">3</text>
<text x="10.4" y="85.9">B</text>
<text x="244.6" y="85.1">1</text>
<text x="285.4" y="85.9">B</text>
<text x="158.5" y="90.1" transform="rotate(-90 158.5 90.1)">15</text>
<text x="55.6" y="110" transform="rotate(-90 55.6 110)">2</text>
<text x="67.1" y="110" transform="rotate(-90 67.1 110)">2</text>
<text x="78.5" y="110" transform="rotate(-90 78.5 110)">2</text>
<text x="89.9" y="110" transform="rotate(-90 89.9 110)">2</text>
<text x="113.8" y="111.8">1</text>
<text x="122.9" y="108.7" transform="rotate(-90 122.9 108.7)">5</text>
<text x="169.7" y="111.8">1</text>
<text x="178.8" y="108.7" transform="rotate(-90 178.8 108.7)">5</text>
<text x="230.7" y="111.8">1</text>
<text x="239.8" y="108.7" transform="rotate(-90 239.8 108.7)">5</text>
<text x="55.6" y="115" transform="rotate(-90 55.6 115)">1</text>
<text x="67.1" y="115" transform="rotate(-90 67.1 115)">1</text>
<text x="78.5" y="115" transform="rotate(-90 78.5 115)">1</text>
<text x="89.9" y="115" transform="rotate(-90 89.9 115)">1</text>
<text x="113.8" y="116.8">2</text>
<text x="131.6" y="114.3">4</text>
<text x="169.7" y="116.8">2</text>
<text x="187.5" y="114.3">4</text>
<text x="230.7" y="116.8">2</text>
<text x="248.4" y="114.3">4</text>
<text x="45.2" y="121.9">9</text>
<text x="122.9" y="121.4" transform="rotate(-90 122.9 121.4)">3</text>
<text x="178.8" y="121.4" transform="rotate(-90 178.8 121.4)">3</text>
<text x="239.8" y="121.4" transform="rotate(-90 239.8 121.4)">3</text>
<text x="27.5" y="127">1</text>
<text x="27.5" y="129.5">2</text>
<text x="44.8" y="129.5">15</text>
<text x="44.8" y="127">16</text>
<text x="10.4" y="135.9">C</text>
<text x="27.5" y="132.1">3</text>
<text x="27.5" y="134.6">4</text>
<text x="27.5" y="137.2">5</text>
<text x="44.8" y="137.2">12</text>
<text x="44.8" y="134.6">13</text>
<text x="44.8" y="132.1">14</text>
<text x="285.4" y="135.9">C</text>
<text x="27.5" y="139.7">6</text>
<text x="27.5" y="142.2">7</text>
<text x="44.8" y="142.2">10</text>
<text x="44.8" y="139.7">11</text>
<text x="36.6" y="146.8" transform="rotate(-90 36.6 146.8)">8</text>
<text x="124" y="148.6">1</text>
<text x="131.6" y="148.6">6</text>
<text x="169.7" y="148.6">1</text>
<text x="177.3" y="148.6">6</text>
<text x="124" y="153.7">2</text>
<text x="125.7" y="155.9">G</text>
<text x="125.7" y="150.8">B</text>
<text x="131.6" y="153.7">5</text>
<text x="169.7" y="153.7">2</text>
<text x="171.4" y="155.9">G</text>
<text x="171.4" y="150.8">B</text>
<text x="177.3" y="153.7">5</text>
<text x="124" y="158.7">3</text>
<text x="125.7" y="161">R</text>
<text x="131.6" y="158.7">4</text>
<text x="169.7" y="158.7">3</text>
<text x="171.4" y="161">R</text>
<text x="177.3" y="158.7">4</text>
<text x="45.2" y="165.1">9</text>
<text x="27.5" y="170.2">1</text>
<text x="27.5" y="172.7">2</text>
<text x="44.8" y="172.7">15</text>
<text x="44.8" y="170.2">16</text>
<text x="27.5" y="175.3">3</text>
<text x="27.5" y="177.8">4</text>
<text x="44.8" y="177.8">13</text>
<text x="44.8" y="175.3">14</text>
<text x="10.4" y="185.9">D</text>
<text x="27.5" y="180.3">5</text>
<text x="27.5" y="182.9">6</text>
<text x="27.5" y="185.4">7</text>
<text x="44.8" y="185.4">10</text>
<text x="44.8" y="182.9">11</text>
<text x="44.8" y="180.3">12</text>
<text x="285.4" y="185.9">D</text>
<text x="36.6" y="190" transform="rotate(-90 36.6 190)">8</text>
<text x="35" y="199.9">1</text>
<text x="85" y="199.9">2</text>
<text x="135" y="199.9">3</text>
<text x="185" y="199.9">4</text>
<text x="235" y="199.9">5</text>
<text x="285" y="199.9">6</text>
</g>
<g font-size="1.8" fill="#008484">
<text x="113.2" y="17.6">U4</text>
<text x="188.1" y="17.6">U8</text>
<text x="258.1" y="17.6">J2</text>
<text x="42.5" y="19.4">+3V3</text>
<text x="85.7" y="18.1">+5V5</text>
<text x="109.5" y="23.7">VI</text>
<text x="109.8" y="20">MCP1826S</text>
<text x="116.6" y="23.7">VO</text>
<text x="140.8" y="18.1">+5V</text>
<text x="161.1" y="18.1">+5V</text>
<text x="184.4" y="23.7">VI</text>
<text x="184.7" y="20">MCP1826S</text>
<text x="191.5" y="23.7">VO</text>
<text x="212.7" y="18.1">+3V3</text>
<text x="224.5" y="23.7">PWR_FLAG</text>
<text x="248.2" y="18.1">+5V5</text>
<text x="254.5" y="20">IDC_02X05</text>
<text x="266" y="18.1">+5V5</text>
<text x="24.7" y="29">C1</text>
<text x="36.1" y="29">C2</text>
<text x="47.6" y="29">C3</text>
<text x="59" y="29">C5</text>
<text x="70.4" y="29">C6</text>
<text x="90.8" y="27.7">C7</text>
<text x="103.5" y="27.7">C8</text>
<text x="114.9" y="27.9" transform="rotate(-90 114.9 27.9)">GND</text>
<text x="131.4" y="27.7">C9</text>
<text x="145.4" y="27.7">C10</text>
<text x="165.8" y="27.7">C11</text>
<text x="178.5" y="27.7">C12</text>
<text x="189.9" y="27.9" transform="rotate(-90 189.9 27.9)">GND</text>
<text x="206.4" y="27.7">C13</text>
<text x="217.8" y="27.7">C14</text>
<text x="25" y="31.3">100n</text>
<text x="36.4" y="31.3">100n</text>
<text x="47.8" y="31.3">100n</text>
<text x="59.3" y="31.3">100n</text>
<text x="70.7" y="31.3">100n</text>
<text x="76.8" y="35.9">+3V3</text>
<text x="91.4" y="30">1u/50V</text>
<text x="103.7" y="30">100n</text>
<text x="131.6" y="30">100n</text>
<text x="146" y="30">1u/50V</text>
<text x="155.5" y="35.9">+3V3</text>
<text x="166.3" y="30">1u/50V</text>
<text x="178.6" y="30">100n</text>
<text x="206.6" y="30">100n</text>
<text x="218.4" y="30">1u/50V</text>
<text x="224.5" y="33.8">PWR_FLAG</text>
<text x="42.6" y="40.9">GND</text>
<text x="85.8" y="37.1">GND</text>
<text x="87.9" y="40.3">U6</text>
<text x="98.5" y="37.1">GND</text>
<text x="112.5" y="37.1">GND</text>
<text x="126.4" y="37.1">GND</text>
<text x="140.4" y="37.1">GND</text>
<text x="160.7" y="37.1">GND</text>
<text x="173.4" y="37.1">GND</text>
<text x="187.4" y="37.1">GND</text>
<text x="201.4" y="37.1">GND</text>
<text x="212.8" y="37.1">GND</text>
<text x="248.4" y="39.6">GND</text>
<text x="266.1" y="39.6">GND</text>
<text x="80.7" y="45.5">R4</text>
<text x="80.8" y="47.8">10k</text>
<text x="88.4" y="42.8">STM32F042F6Px</text>
<text x="88.6" y="53">NRST</text>
<text x="153.5" y="53">ADC_IN0/RTC_TAMP2/SYS_WKUP1/TIM2_CH1/TIM2_ETR/TSC_G1_IO1/USART2_CTS/PA0</text>
<text x="156.8" y="49.4" transform="rotate(-90 156.8 49.4)">VDD</text>
<text x="159.4" y="50.7" transform="rotate(-90 159.4 50.7)">VDDA</text>
<text x="43" y="55">+5V</text>
<text x="174" y="55.5">ADC_IN1/TIM2_CH2/TSC_G1_IO2/USART2_DE/USART2_RTS/PA1</text>
<text x="174.9" y="58">ADC_IN2/SYS_WKUP4/TIM2_CH3/TSC_G1_IO3/USART2_TX/PA2</text>
<text x="23.9" y="63.8">OSRB38C9BA</text>
<text x="28.8" y="61.5">U1</text>
<text x="46.4" y="62">R1</text>
<text x="46.6" y="64.3">100R</text>
<text x="160.4" y="63.1">ADC_IN4/I2S1_WS/SPI1_NSS/TIM14_CH1/TSC_G2_IO1/USART2_CK/USB_OE/PA4</text>
<text x="167.1" y="65.7">ADC_IN5/CEC/I2S1_CK/SPI1_SCK/TIM2_CH1/TIM2_ETR/TSC_G2_IO2/PA5</text>
<text x="186.1" y="60.6">ADC_IN3/TIM2_CH4/TSC_G1_IO4/USART2_RX/PA3</text>
<text x="29.5" y="70.7">OUT</text>
<text x="29.5" y="68.2">VCC</text>
<text x="47.5" y="68.2">PWR_FLAG</text>
<text x="88.6" y="70.7">PF0/CRS_SYNC/I2C1_SDA/RCC_OSC_IN</text>
<text x="149.3" y="70.7">ADC_IN7/I2S1_SD/SPI1_MOSI/TIM14_CH1/TIM17_CH1/TIM1_CH1N/TIM3_CH2/TSC_G2_IO4/PA7</text>
<text x="158.3" y="68.2">ADC_IN6/I2S1_MCK/SPI1_MISO/TIM16_CH1/TIM1_BKIN/TIM3_CH1/TSC_G2_IO3/PA6</text>
<text x="29.3" y="73.3">GND</text>
<text x="47.7" y="77.2">C4</text>
<text x="88.6" y="73.3">PF1/I2C1_SCL/RCC_OSC_OUT</text>
<text x="133" y="75.8">I2C1_SDA/TIM17_BKIN/TIM1_CH3/TSC_G4_IO2/USART1_RX/CAN_TX/TIM1_ETR/TSC_G4_IO4/USB_DP/PA12/PA10</text>
<text x="136" y="73.3">I2C1_SCL/TIM1_CH2/TSC_G4_IO1/USART1_TX/CAN_RX/I2C1_SCL/TIM1_CH4/TSC_G4_IO3/USB_DM/PA11/PA9</text>
<text x="48.4" y="79.5">47u/25V</text>
<text x="88.6" y="78.4">PB1/ADC_IN9/TIM14_CH1/TIM1_CH3N/TIM3_CH4/TSC_G3_IO3</text>
<text x="88.6" y="80.9">PB8/CAN_RX/CEC/I2C1_SCL/TIM16_CH1/TSC_SYNC</text>
<text x="198.7" y="78.4">IR_OUT/SYS_SWDIO/USB_OE/PA13</text>
<text x="202.1" y="80.9">SYS_SWCLK/USART2_TX/PA14</text>
<text x="247.4" y="83.4">RST</text>
<text x="247.4" y="80.9">SWCLK</text>
<text x="247.4" y="78.4">SWDIO</text>
<text x="256.2" y="81">J1</text>
<text x="256.5" y="83.4">SWD_01X04</text>
<text x="36.3" y="86.6">GND</text>
<text x="42.6" y="86.6">GND</text>
<text x="159.4" y="86.9" transform="rotate(-90 159.4 86.9)">VSSA</text>
<text x="247.4" y="86">GND</text>
<text x="156.9" y="95.5">GND</text>
<text x="242" y="90.4">GND</text>
<text x="54.4" y="103.2">+5V</text>
<text x="65.8" y="103.2">+5V</text>
<text x="77.3" y="103.2">+5V</text>
<text x="88.7" y="103.2">+5V</text>
<text x="121.2" y="103.2">+3V3</text>
<text x="128.5" y="106.3">U5</text>
<text x="177.6" y="103.2">+5V</text>
<text x="184.4" y="106.3">U7</text>
<text x="238.6" y="103.2">+5V</text>
<text x="245.3" y="106.3">U9</text>
<text x="59" y="113.9">IR</text>
<text x="59.1" y="111.6">D1</text>
<text x="70.4" y="113.9">UV</text>
<text x="70.5" y="111.6">D2</text>
<text x="81.7" y="113.9">WHITE</text>
<text x="81.9" y="111.6">D3</text>
<text x="93.1" y="113.9">LASER</text>
<text x="93.3" y="111.6">D4</text>
<text x="116.6" y="112.6">A</text>
<text x="128.8" y="108.9">74AHC1G08</text>
<text x="172.5" y="112.6">A</text>
<text x="184.7" y="108.9">74AHC1G08</text>
<text x="233.4" y="112.6">A</text>
<text x="245.6" y="108.9">74AHC1G08</text>
<text x="33" y="118.4">ULN2003</text>
<text x="35.7" y="116.1">U2</text>
<text x="46.3" y="117.2">+5V5</text>
<text x="116.6" y="117.7">B</text>
<text x="123.8" y="118.6" transform="rotate(-90 123.8 118.6)">GND VCC</text>
<text x="128.6" y="115.2">Y</text>
<text x="172.5" y="117.7">B</text>
<text x="179.7" y="118.6" transform="rotate(-90 179.7 118.6)">GND VCC</text>
<text x="184.5" y="115.2">Y</text>
<text x="233.4" y="117.7">B</text>
<text x="240.7" y="118.6" transform="rotate(-90 240.7 118.6)">GND VCC</text>
<text x="245.5" y="115.2">Y</text>
<text x="39.8" y="122.8">COM</text>
<text x="57.9" y="121.7">R2</text>
<text x="58.1" y="124">120R</text>
<text x="69.3" y="121.7">R3</text>
<text x="69.5" y="124">120R</text>
<text x="80.7" y="121.7">R5</text>
<text x="80.9" y="124">120R</text>
<text x="92.2" y="121.7">R6</text>
<text x="92.4" y="124">120R</text>
<text x="29.7" y="127.9">I1</text>
<text x="29.7" y="130.4">I2</text>
<text x="41.6" y="130.4">O2</text>
<text x="41.6" y="127.9">O1</text>
<text x="121.4" y="127.2">GND</text>
<text x="177.2" y="127.2">GND</text>
<text x="238.2" y="127.2">GND</text>
<text x="29.7" y="133">I3</text>
<text x="29.7" y="135.5">I4</text>
<text x="41.6" y="135.5">O4</text>
<text x="41.6" y="133">O3</text>
<text x="29.7" y="138">I5</text>
<text x="29.7" y="140.6">I6</text>
<text x="29.7" y="143.1">I7</text>
<text x="41.6" y="143.1">O7</text>
<text x="41.6" y="140.6">O6</text>
<text x="41.6" y="138">O5</text>
<text x="120.3" y="143.8">LTST-G563ZEGBW</text>
<text x="127.2" y="141.5">D5</text>
<text x="139.5" y="143.9">+5V</text>
<text x="166" y="143.8">LTST-G563ZEGBW</text>
<text x="172.9" y="141.5">D6</text>
<text x="185.2" y="143.9">+5V</text>
<text x="224.3" y="143.3">R13</text>
<text x="253.5" y="143.3">R14</text>
<text x="37.5" y="144.5" transform="rotate(-90 37.5 144.5)">GND</text>
<text x="224.4" y="145.6">100R</text>
<text x="253.6" y="145.6">100R</text>
<text x="35" y="152.6">GND</text>
<text x="225.5" y="150.9">C15</text>
<text x="225.6" y="153.2">100n</text>
<text x="236.3" y="150.9">SW1</text>
<text x="236.3" y="153.2">FUSE</text>
<text x="254.7" y="150.9">C16</text>
<text x="254.8" y="153.2">100n</text>
<text x="265.3" y="153.2">BANG</text>
<text x="265.5" y="150.9">SW2</text>
<text x="33" y="161.6">ULN2003</text>
<text x="35.7" y="159.3">U3</text>
<text x="47.6" y="160.4">+5V5</text>
<text x="220.4" y="161.5">GND</text>
<text x="230.6" y="161.5">GND</text>
<text x="249.6" y="161.5">GND</text>
<text x="259.8" y="161.5">GND</text>
<text x="39.8" y="166">COM</text>
<text x="104.9" y="164.9">R7</text>
<text x="105.1" y="167.2">120R</text>
<text x="113.7" y="164.9">R8</text>
<text x="113.9" y="167.2">120R</text>
<text x="122.6" y="164.9">R9</text>
<text x="122.8" y="167.2">180R</text>
<text x="150.6" y="164.9">R10</text>
<text x="150.8" y="167.2">120R</text>
<text x="159.5" y="164.9">R11</text>
<text x="159.7" y="167.2">120R</text>
<text x="168.4" y="164.9">R12</text>
<text x="168.6" y="167.2">180R</text>
<text x="29.7" y="171.1">I1</text>
<text x="29.7" y="173.6">I2</text>
<text x="41.6" y="173.6">O2</text>
<text x="41.6" y="171.1">O1</text>
<text x="29.7" y="176.1">I3</text>
<text x="29.7" y="178.7">I4</text>
<text x="41.6" y="178.7">O4</text>
<text x="41.6" y="176.1">O3</text>
<text x="29.7" y="181.2">I5</text>
<text x="29.7" y="183.8">I6</text>
<text x="41.6" y="183.8">O6</text>
<text x="41.6" y="181.2">O5</text>
<text x="29.7" y="186.3">I7</text>
<text x="37.5" y="187.7" transform="rotate(-90 37.5 187.7)">GND</text>
<text x="41.6" y="186.3">O7</text>
<text x="35" y="195.8">GND</text>
<text x="142.5" y="194.5">M3</text>
<text x="142.6" y="192.2">H1</text>
<text x="151.4" y="194.5">M3</text>
<text x="151.5" y="192.2">H2</text>
<text x="160.3" y="194.5">M3</text>
<text x="160.4" y="192.2">H3</text>
<text x="169.2" y="194.5">M3</text>
<text x="169.3" y="192.2">H4</text>
</g>
<g font-size="1.8">
<text x="237.5" y="25.4">IR_RX</text>
<text x="237.5" y="27.9">GUN_UART_RX</text>
<text x="267.4" y="27.9">GUN_UART_RX</text>
<text x="275.5" y="25.4">IR_RX</text>
<text x="237.5" y="30.5">GUN_UART_TX</text>
<text x="267.6" y="30.5">GUN_UART_TX</text>
<text x="80" y="52.1">RST</text>
<text x="237.8" y="52.1">FUSE</text>
<text x="236.6" y="54.6">LASER</text>
<text x="237.6" y="57.1">IR_TX</text>
<text x="236.8" y="62.2">IR_TIM</text>
<text x="58.3" y="69.8">IR_RX</text>
<text x="74.9" y="69.8">LED_UV</text>
<text x="235.9" y="69.8">PWM_G</text>
<text x="236" y="67.3">PWM_B</text>
<text x="74.9" y="77.5">PWM_R</text>
<text x="74.9" y="72.4">BANG</text>
<text x="235.2" y="74.9">GUN_RX</text>
<text x="235.4" y="72.4">GUN_TX</text>
<text x="236.2" y="77.5">SWDIO</text>
<text x="74.9" y="80">LED_WH</text>
<text x="236.2" y="80">SWCLK</text>
<text x="236.2" y="82.5">RST</text>
<text x="102.9" y="111.8">IR_TX</text>
<text x="102.9" y="116.8">IR_TIM</text>
<text x="134.7" y="114.3">LED_IR</text>
<text x="148.6" y="114.3">GUN_TX</text>
<text x="191.4" y="114.3">GUN_UART_TX</text>
<text x="213.4" y="114.3">GUN_UART_RX</text>
<text x="254.3" y="114.3">GUN_RX</text>
<text x="16.5" y="127">LED_IR</text>
<text x="16.5" y="137.2">LED_UV</text>
<text x="213.4" y="138.4">FUSE</text>
<text x="242.6" y="138.4">BANG</text>
<text x="16.5" y="170.2">LED_WH</text>
<text x="16.5" y="177.8">LASER</text>
<text x="16.5" y="180.3">PWM_R</text>
<text x="16.5" y="182.9">PWM_G</text>
<text x="16.5" y="185.4">PWM_B</text>
</g>
</svg>
